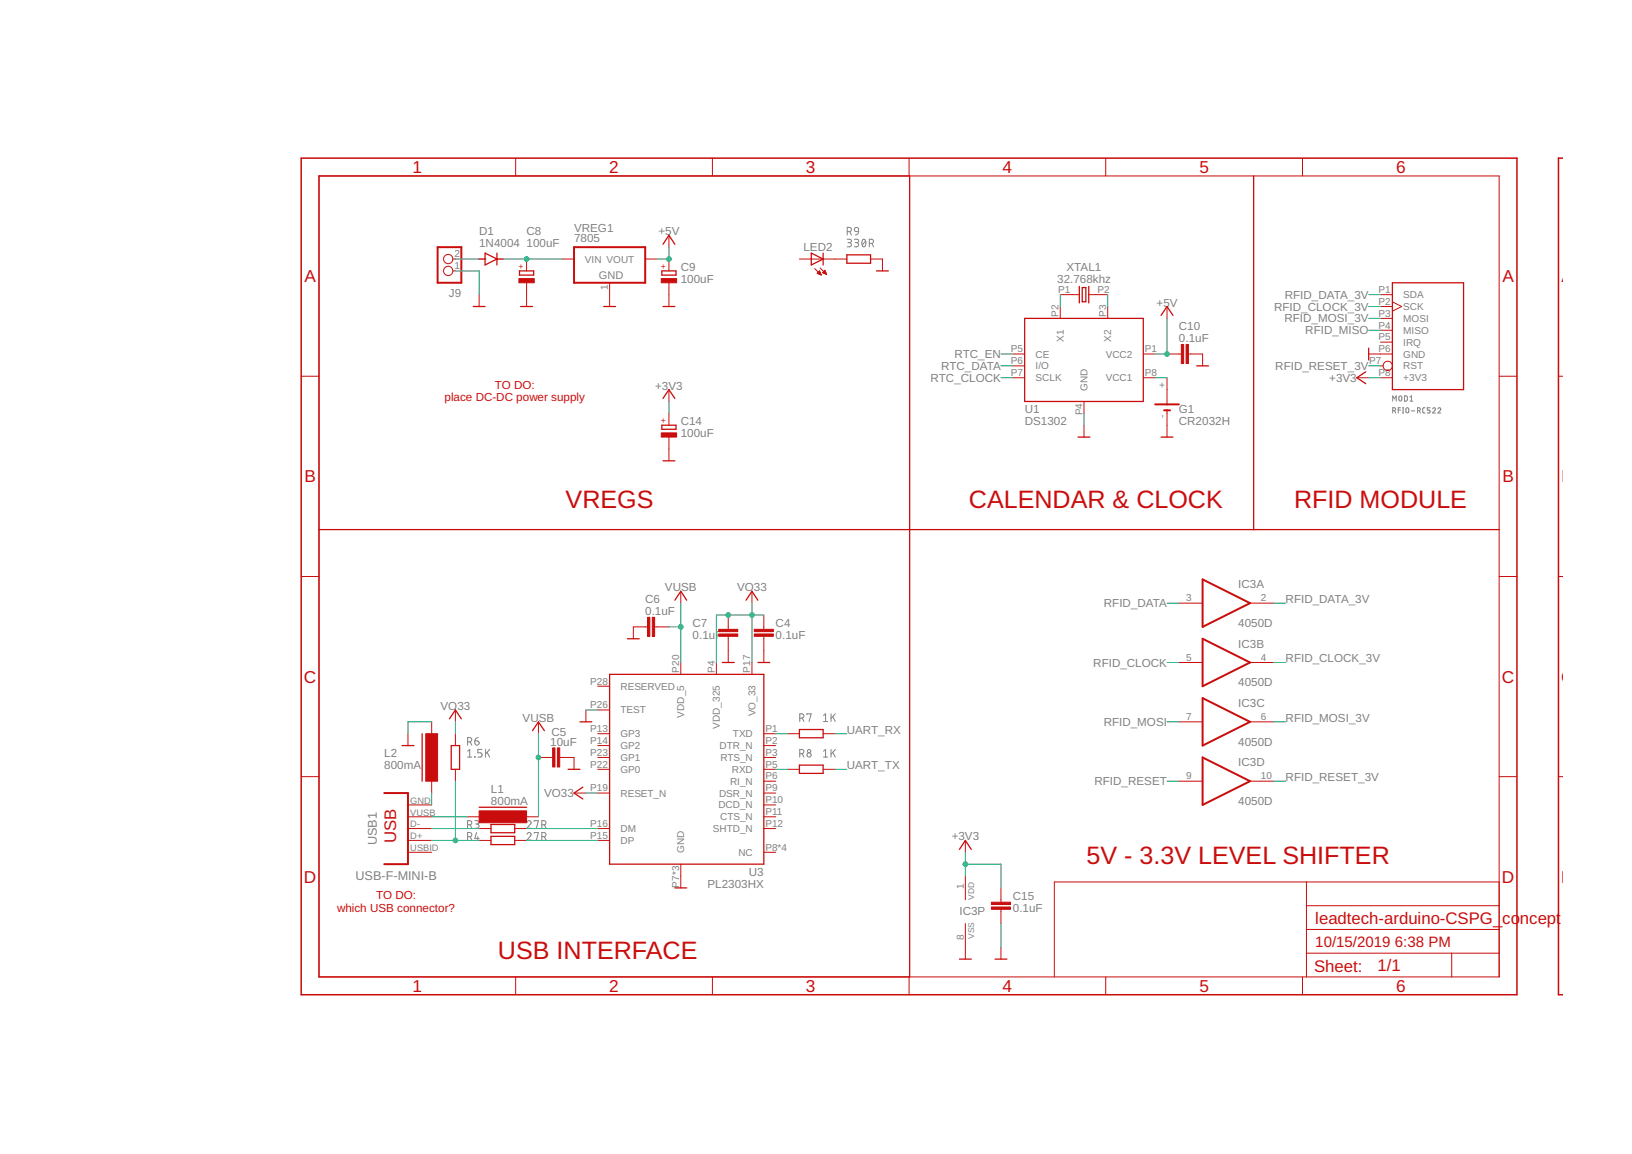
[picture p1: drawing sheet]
<svg xmlns="http://www.w3.org/2000/svg" width="297mm" height="210mm" viewBox="0 0 297 210" stroke-linecap="round" stroke-linejoin="round" font-family="sans-serif">
<g fill="none" stroke="#808080" stroke-width=".18">
<path d="M154.2 43.5h.6l.2 .3-.2 .3h-.5M154.2 42.1h.4a.38 .38 0 0 0 .4-.4 .38 .38 0 0 0-.4-.3h-.4v1.3M154.6 44.1a.38 .38 0 0 1 .4 .4 .38 .38 0 0 1-.4 .4h-.4M154.6 42.1l.4 .6M155.5 43.5h.6l.2 .3-.2 .3h-.4M155.6 41.5l.3-.1 .3 .1 .1 .6-.7-.1-.1-.3zM155.9 44.1a.38 .38 0 0 1 .4 .4 .38 .38 0 0 1-.4 .4h-.4M156.3 42.1l-.3 .5-.3 .1M157 43.6l.2-.1a.81 .81 0 0 1 0 1.4 .89 .89 0 0 1-.2-1.3zM157.5 43.8l-.6 .8M158.2 44.3h.4a.38 .38 0 0 0 .4-.4 .38 .38 0 0 0-.4-.4h-.4v1.4M158.7 44.3l.3 .6"/>
<path d="M253.5 74.7l.5-.1v-.3l-.5-.1v.9M253.5 73v-1l.3 .5 .3-.5v1M253.8 74.7l.2 .4M254.5 74.6h.4M254.6 72.2l.2-.2 .3 .2-.1 .7-.4-.1zM254.9 74.2h-.4v.9M255.3 74.2h.2M255.3 75.1h.2M255.4 74.2v.9M255.6 72l.5 .2 .1 .5-.2 .2-.4 .1zM256 74.2h.2l.2 .1v.7l-.2 .1-.3-.1zM256.6 73h.6"/>
<path d="M256.6 72.2l.3-.2v1M256.9 74.7h.6M258 74.7l.5-.1v-.3l-.5-.1v.9M258.3 74.7l.2 .4M259.4 74.2h-.3l-.1 .2v.6l.4 .1M260.3 74.2h-.5v.4h.4l.1 .2-.1 .3h-.4M260.8 74.4a.26 .26 0 0 1 .3-.2 .26 .26 0 0 1 .1 .4l-.4 .5h.5M261.7 74.4a.27 .27 0 0 1 .4-.2 .27 .27 0 0 1 .1 .4l-.5 .5h.5M85.1 134.9h.4a.39 .39 0 0 0 .4-.4 .39 .39 0 0 0-.4-.3h-.4v1.4M85.1 136.6l.4-.3v1.4M85.1 137.7h.8M85.6 134.9l.3 .7"/>
<path d="M86.4 137.6l.1 .1zM86.4 134.8h.5a.39 .39 0 0 1 .3 .4 .39 .39 0 0 1-.4 .3 .39 .39 0 0 1-.4-.3zM87 134.2l-.4 .2-.2 .4M87.7 136.3h-.7v.6h.4a.4 .4 0 0 1 .3 .4 .4 .4 0 0 1-.3 .4h-.4M88.4 136.3v1.4M88.7 136.9l.4 .8M89.1 136.3l-.7 .9M145.6 130.6h.3a.39 .39 0 0 0 .4-.4 .39 .39 0 0 0-.4-.4h-.3v1.4M145.6 137.1h.3a.39 .39 0 0 0 .4-.4 .39 .39 0 0 0-.4-.4h-.3v1.4M146 130.6l.3 .6M146 137.1l.3 .6M146.9 130v-.2h.7l-.3 1.4"/>
<path d="M149.9 137.7h.7M149.9 130.2l.4-.4v1.4M149.9 136.6l.4-.3v1.4M149.9 131.2h.7M151.3 129.8v1.4M151.3 136.3v1.4M151.6 130.4l.4 .8M151.6 136.9l.4 .8M152 129.8l-.7 .9M152 136.3l-.7 .9M85.1 150h.4a.38 .38 0 0 0 .4-.4 .38 .38 0 0 0-.4-.3h-.4v1.3M85.1 152.2h.4a.38 .38 0 0 0 .4-.4 .38 .38 0 0 0-.4-.4h-.4v1.4"/>
<path d="M85.6 150l.3 .6M85.6 152.2l.3 .6M86.4 149.3h.5l.3 .2-.2 .4h-.4M86.7 151.4l-.3 1.1h.8M86.8 149.9a.38 .38 0 0 1 .4 .4 .38 .38 0 0 1-.4 .3h-.4M87 152.2v.6M95.9 149.6a.38 .38 0 0 1 .5-.3 .38 .38 0 0 1 .2 .6l-.7 .7h.8M95.9 151.7a.38 .38 0 0 1 .5-.3 .38 .38 0 0 1 .2 .6l-.7 .8h.8M97.2 149.4v-.1h.8l-.4 1.3M97.2 151.6v-.2h.8l-.4 1.4M98.6 150h.4a.38 .38 0 0 0 .4-.4 .38 .38 0 0 0-.4-.3h-.4v1.3M98.6 152.2h.4a.38 .38 0 0 0 .4-.4 .38 .38 0 0 0-.4-.4h-.4v1.4"/>
<path d="M99.1 150l.3 .6M99.1 152.2l.3 .6"/>
<circle cx="147.3" cy="137.3" r=".38"/>
<circle cx="147.3" cy="136.6" r=".31"/>
</g>
<g fill="none" stroke="#c90d0c" stroke-width=".23">
<path d="M58.1 32h107.5v145.7h-107.5zM228.2 32v64.3M86.1 55.8h2.2M87.2 47.1h1.1M88.3 46l2.1 1.1-2.1 1.1zM90.4 46v2.2M90.4 47.1h1.1M94.6 49.3h2.5v.7h-2.5zM94.8 55.8h2.1M109.9 55.8h2.1M120.5 49.3h2.5v.7h-2.5zM120.7 55.8h2.1"/>
<path d="M120.7 44.4l1.1-1.6 1 1.6M147.7 46l2.1 1.1-2.1 1.1zM149.8 46v2.2M154.1 46.4h4.4v1.5h-4.4zM159.5 49.3h2.2M186.5 57.9h21.6v15.1h-21.6zM196.4 52.1v3M197 52.3h.6v2.6h-.6zM198.2 52.1v3M211.3 57.4l1.1-1.6 1.1 1.6M253.4 51.4h13v19.5h-13zM120.5 77.3h2.5v.8h-2.5z"/>
<path d="M120.7 72.5l1.1-1.6 1 1.6M196.2 79.5h2.2M211.3 79.5h2.2M217.8 66.5h2.2M248.6 67.6l-1.6 1.1 1.6 1.1M249.1 63.3v2.2M58.1 96.3h214.8M120.7 83.8h2.1M114.2 116.2h2.2M122.8 109.2l1.1-1.7 1.1 1.7M135.8 109.2l1.1-1.7 1 1.7M73.2 135.6h2.1"/>
<path d="M76.8 133.5v8.6M81.8 130.7l1.1-1.6 1.1 1.6M82.1 135.6h1.6v4.3h-1.6zM96.9 132.9l1.1-1.6 1.1 1.6M103.4 139.9h2.2M105.6 131.3h2.1M111 122.7h28v34.5h-28zM131.5 120.5h2.1M137.9 120.5h2.2M145.5 132.7h4.3v1.5h-4.3zM145.5 139.2h4.3v1.5h-4.3zM87.2 146.8h8.6"/>
<path d="M89.4 150h4.3v1.5h-4.3zM89.4 152.1h4.3v1.5h-4.3zM106.1 143.2l-1.6 1.1 1.6 1M174.6 154.5l1.1-1.6 1.1 1.6M122.8 161.5h2.2M174.6 174.5h2.2M181.1 174.5h2.2"/>
</g>
<g fill="none" stroke="#c90d0c" stroke-width=".18">
<path d="M58.1 32h214.8v145.7h-214.8zM93.9 28.8v3.2M129.7 28.8v3.2M165.5 28.8v3.2M201.3 28.8v3.2M237.1 28.8v3.2M82.4 49.3h.5M82.4 47.1h.5M87.2 53.6v2.2M95.8 47.1v2.2M95.8 51.4v4.4M102.3 47.1h2.2"/>
<path d="M111 51.4v4.4M117.4 47.1h2.2M121.8 42.8v2.2M121.8 47.1v2.2M121.8 51.4v4.4M145.5 47.1h8.6M148.3 48.9l1.2 1.1M148.8 49.7h.6M148.8 49.6h.5M148.9 49.6h.4M149 49.4h.2M149 49.8h.4"/>
<path d="M149.1 49.4h.1M149.2 49.3l.3 .7-.8-.3zM149.3 48.7l1.2 1.2M149.3 49.9h.1M149.7 49.6l.4-.4 .4 .7zM149.8 49.6h.5M149.9 49.4h.4M149.9 49.4h.3M150 49.7h.4M150.1 49.3h.1M150.3 49.8h.1M158.5 47.1h2.1v2.2"/>
<path d="M193 55.8v2.1M193 53.6h3.4M198.2 53.6h3.4M201.6 55.8v2.1M212.4 55.8v2.1M251.3 53.6h2.1M251.3 55.8h2.1M251.3 57.9h2.1M253.4 54.9l1.7 .9-1.7 .8M54.8 68.4h3.3M121.8 70.9v2.1M121.8 75.2v2.1"/>
<path d="M121.8 79.5v4.3M184.3 64.4h2.2M184.3 68.7h2.2M184.3 66.5h2.2M197.3 73v2.2M197.3 77.3v2.2M208.1 64.4h2.1M208.1 68.7h2.1M212.4 64.4h2.6M212.4 68.7v4.9M212.4 74.6v4.9M216.3 64.4h2.6v2.1"/>
<path d="M247 68.7h2.1M249.1 64.4h4.3M251.3 68.7h2.1M251.3 66.5h.5M251.3 60.1h2.1M251.3 62.2h2.1M272.9 68.4h3.2M283.7 68.4h.7M54.8 104.9h3.3M117.9 114h-2.6v2.2M119.1 114h2.7M123.9 107.5v2.2"/>
<path d="M132.5 111.9v2.5M132.5 115.8v4.7M136.9 107.5v2.2M139 111.9v2.5M139 115.8v4.7M214.6 109.7h4.3M227.5 109.7h4.3M272.9 104.9h3.2M283.7 104.9h.7M74.3 133.5v2.1M78.6 131.3v2.2M82.9 129.1v2.2"/>
<path d="M82.9 133.5v2.1M82.9 139.9v2.2M98 137.8h2.6M98 131.3v2.2M101.9 137.8h2.6v2.1M106.6 129.1v2.2M108.8 133.5h2.2M108.8 135.6h2.2M108.8 137.8h2.2M108.8 139.9h2.2M108.8 129.1h2.2M108.8 124.8h2.2"/>
<path d="M123.9 120.5v2.2M130.4 120.5v2.2M136.9 120.5v2.2M139 133.5h2.2M139 135.6h2.2M139 137.8h2.2M139 139.9h2.2M143.3 133.5h2.2M143.3 139.9h2.2M149.8 133.5h2.2M149.8 139.9h2.2M214.6 120.5h4.3"/>
<path d="M214.6 131.3h4.3M227.5 120.5h4.3M227.5 131.3h4.3M54.8 141.3h3.3M74.3 155h4.3M74.3 146.4h4.3M74.3 148.6h4.3M74.3 150.7h4.3M74.3 152.9h4.3M78.6 142.1v2.2M85 148.6h2.2M87.2 150.7h2.2"/>
<path d="M87.2 152.9h2.2M93.7 150.7h2.1M93.7 152.9h2.1M95.8 148.6h2.2M104.5 144.3h2.1M108.8 144.3h2.2M108.8 150.7h2.2M108.8 152.9h2.2M123.9 157.2v4.3M139 142.1h2.2M139 155h2.2M139 144.3h2.2"/>
<path d="M139 146.4h2.2M139 148.6h2.2M139 150.7h2.2M175.7 152.9v2.1M175.7 159.3v4.4M214.6 142.1h4.3M227.5 142.1h4.3M272.9 141.3h3.2M283.7 141.3h.7M93.9 177.7v3.2M129.7 177.7v3.2M165.5 177.7v3.2"/>
<path d="M175.7 168v6.5M182.2 161.5v2.6M182.2 165.4v2.6M182.2 172.3v2.2M201.3 177.7v3.2M237.1 177.7v3.2M237.8 173.4h35.1M237.8 160.4v17.3M237.8 169.1h35.1M237.8 164.7h35.1M264.2 173.4v4.3M272.9 160.4h-81v17.3"/>
<circle cx="81.6" cy="49.3" r=".85"/>
<circle cx="81.6" cy="47.1" r=".85"/>
<circle cx="252.6" cy="66.5" r=".85"/>
</g>
<path d="M79.7 45h4.3v6.4h-4.3zM104.5 45h12.9v6.4h-12.9zM210.2 73.6h4.4M211.9 74.6h1.1M218.9 105.4l8.6 4.3-8.6 4.3zM218.9 116.2l8.6 4.3-8.6 4.3zM218.9 127l8.6 4.3-8.6 4.3zM218.9 137.8l8.6 4.3-8.6 4.3zM69.9 144.3h4.4v12.9h-4.4" fill="none" stroke="#c90d0c" stroke-width=".36"/>
<g fill="#c90d0c" stroke="#c90d0c" stroke-width=".18">
<path d="M87.2 147.5h8.6v2.1h-8.6z"/>
<path d="M77.5 133.5h2.2v8.6h-2.2z"/>
<path d="M137.3 115.3h3.5v.4h-3.5z"/>
<path d="M137.3 114.5h3.5v.4h-3.5z"/>
<path d="M101.5 136h.4v3.5h-.4z"/>
<path d="M100.6 136h.4v3.5h-.4z"/>
<path d="M118.7 112.3h.4v3.5h-.4z"/>
<path d="M117.9 112.3h.4v3.5h-.4z"/>
<path d="M130.8 115.3h3.5v.4h-3.5z"/>
<path d="M130.8 114.5h3.5v.4h-3.5z"/>
<path d="M94.4 50.7h2.8v.7h-2.8z"/>
<path d="M120.4 50.7h2.7v.7h-2.7z"/>
<path d="M215.9 62.7h.4v3.4h-.4z"/>
<path d="M215 62.7h.4v3.4h-.4z"/>
<path d="M120.4 78.7h2.7v.8h-2.7z"/>
<path d="M180.4 164.1h3.5v.4h-3.5z"/>
<path d="M180.4 165h3.5v.4h-3.5z"/>
</g>
<path d="M54.8 28.8h221.3v152.1h-221.3zM284.4 28.8h-.7v152.1h.7" fill="none" stroke="#c90d0c" stroke-width=".28"/>
<g fill="none" stroke="#0dab76" stroke-width=".18">
<path d="M82.9 49.3h4.3v4.3M82.9 47.1h4.3M91.5 47.1h10.8M121.8 45v2.1h-2.2M193 53.6v2.2M201.6 53.6v2.2M212.4 57.9v6.5h-2.2M249.1 53.6h2.2M249.1 55.8h2.2M249.1 57.9h2.2M121.8 73v2.2M182.2 64.4h2.1"/>
<path d="M182.2 68.7h2.1M182.2 66.5h2.1M197.3 75.2v2.1M210.2 68.7h2.2M249.1 68.7h2.2M249.1 66.5h2.2M249.1 60.1h2.2M121.8 114h2.1M123.9 109.7v10.8M136.9 109.7v10.8M139 111.9h-8.6v8.6M212.4 109.7h2.2"/>
<path d="M231.8 109.7h2.2M78.6 131.3h-4.3v2.2M82.9 131.3v2.2M98 133.5v15.1M106.6 129.1h2.2M141.2 133.5h2.1M141.2 139.9h2.1M152 133.5h2.1M152 139.9h2.1M212.4 131.3h2.2M212.4 120.5h2.2M231.8 131.3h2.2"/>
<path d="M231.8 120.5h2.2M78.6 150.7h8.6M78.6 152.9h8.6M78.6 148.6h6.4M78.6 144.3v2.1M82.9 142.1v10.8M95.8 150.7h13M95.8 152.9h13M106.6 144.3h2.2M175.7 157.2h6.5v4.3M175.7 155v4.3M212.4 142.1h2.2"/>
<path d="M231.8 142.1h2.2M182.2 168v4.3"/>
</g>
<g fill="#0dab76" stroke="#0dab76" stroke-width=".18">
<circle cx="121.8" cy="47.1" r=".42"/>
<circle cx="212.4" cy="64.4" r=".42"/>
<circle cx="82.9" cy="152.9" r=".42"/>
<circle cx="98" cy="137.8" r=".42"/>
<circle cx="123.9" cy="114" r=".42"/>
<circle cx="132.5" cy="111.9" r=".42"/>
<circle cx="136.9" cy="111.9" r=".42"/>
<circle cx="95.8" cy="47.1" r=".42"/>
<circle cx="175.7" cy="157.2" r=".42"/>
</g>
<g font-size="4.6" fill="#c90d0c">
<text x="102.9" y="92.4">VREGS</text>
<text x="176.3" y="92.4">CALENDAR &amp; CLOCK</text>
<text x="235.5" y="92.4">RFID MODULE</text>
<text x="197.8" y="157.2">5V - 3.3V LEVEL SHIFTER</text>
<text x="90.6" y="174.5">USB INTERFACE</text>
</g>
<g font-size="3.1" fill="#c90d0c">
<text x="75.1" y="31.5">1</text>
<text x="110.9" y="31.5">2</text>
<text x="146.7" y="31.5">3</text>
<text x="182.5" y="31.5">4</text>
<text x="218.3" y="31.5">5</text>
<text x="254.1" y="31.5">6</text>
<text x="55.4" y="51.3">A</text>
<text x="273.4" y="51.3">A</text>
<text x="284.2" y="51.3">A</text>
<text x="55.4" y="87.7">B</text>
<text x="273.4" y="87.7">B</text>
<text x="284.2" y="87.7">B</text>
<text x="55.3" y="124.2">C</text>
<text x="273.4" y="124.2">C</text>
<text x="284.2" y="124.2">C</text>
<text x="55.3" y="160.6">D</text>
<text x="273.4" y="160.6">D</text>
<text x="284.2" y="160.6">D</text>
<text x="75.1" y="180.4">1</text>
<text x="110.9" y="180.4">2</text>
<text x="146.7" y="180.4">3</text>
<text x="182.5" y="180.4">4</text>
<text x="218.3" y="180.4">5</text>
<text x="254.1" y="180.4">6</text>
</g>
<g font-size="3" fill="#c90d0c">
<text x="72.1" y="153.3" transform="rotate(-90 72.1 153.3)">USB</text>
<text x="239.4" y="168">leadtech-arduino-CSPG_</text>
<text x="273.4" y="168">co</text>
<text x="276.7" y="168">ncept</text>
<text x="239.2" y="176.7">Sheet:</text>
<text x="250.7" y="176.6">1/1</text>
</g>
<g font-size="2.7" fill="#c90d0c">
<text x="239.4" y="172.3">10/15/2019</text>
<text x="253.9" y="172.3">6:38 PM</text>
</g>
<g font-size="2.3" fill="#808080">
<text x="68.6" y="153.7" transform="rotate(-90 68.6 153.7)">USB1</text>
<text x="64.7" y="160.2">USB-F-MINI-B</text>
</g>
<g font-size="2.1" fill="#808080">
<text x="87.2" y="45">1N4004</text>
<text x="87.2" y="42.8">D1</text>
<text x="95.8" y="45">100uF</text>
<text x="95.8" y="42.8">C8</text>
<text x="104.5" y="44.1">7805</text>
<text x="104.5" y="42.2">VREG1</text>
<text x="119.8" y="42.8">+5</text>
<text x="122.3" y="42.8">V</text>
<text x="146.2" y="45.6">LED2</text>
<text x="123.9" y="51.4">100uF</text>
<text x="123.9" y="49.3">C9</text>
<text x="192.4" y="51.4">32.768khz</text>
<text x="194.1" y="49.3">XTAL1</text>
<text x="81.7" y="54">J9</text>
<text x="210.5" y="55.8">+5</text>
<text x="212.9" y="55.8">V</text>
<text x="231.9" y="56.5">RFID_CLOCK_3V</text>
<text x="233.8" y="58.7">RFID_MOSI_3V</text>
<text x="233.8" y="54.3">RFID_DATA_3V</text>
<text x="173.7" y="65.1">RTC_EN</text>
<text x="214.6" y="62.2">0.1uF</text>
<text x="214.6" y="60.1">C10</text>
<text x="237.6" y="60.8">RFID_MISO</text>
<text x="119.2" y="70.9">+3V3</text>
<text x="169.4" y="69.4">RTC_CLOCK</text>
<text x="171.3" y="67.3">RTC_DATA</text>
<text x="232.1" y="67.3">RFID_RESET_3V</text>
<text x="241.9" y="69.4">+3V3</text>
<text x="123.9" y="77.3">C14</text>
<text x="186.5" y="77.3">DS1302</text>
<text x="186.5" y="75.2">U1</text>
<text x="214.6" y="77.3">CR2032H</text>
<text x="214.6" y="75.2">G1</text>
<text x="123.9" y="79.5">100uF</text>
<text x="121" y="107.6">VU</text>
<text x="124" y="107.6">SB</text>
<text x="134.1" y="107.6">VO</text>
<text x="137.2" y="107.6">33</text>
<text x="225.4" y="107">IC3A</text>
<text x="117.4" y="111.9">0.1uF</text>
<text x="117.4" y="109.7">C6</text>
<text x="200.9" y="110.5">RFID_DATA</text>
<text x="234" y="109.7">RFID_DATA_3V</text>
<text x="126.1" y="116.2">0.1uF</text>
<text x="126.1" y="114">C7</text>
<text x="141.2" y="116.2">0.1uF</text>
<text x="141.2" y="114">C4</text>
<text x="225.4" y="114">4050D</text>
<text x="225.4" y="117.8">IC3B</text>
<text x="199" y="121.2">RFID_CLOCK</text>
<text x="225.4" y="124.8">4050D</text>
<text x="234" y="120.5">RFID_CLOCK_3V</text>
<text x="80.2" y="129.1">VO33</text>
<text x="95.1" y="131.3">VUSB</text>
<text x="225.4" y="128.6">IC3C</text>
<text x="234" y="131.3">RFID_MOSI_3V</text>
<text x="69.9" y="137.8">L2</text>
<text x="100.2" y="135.6">10uF</text>
<text x="100.4" y="133.9">C5</text>
<text x="154.1" y="133.5">UART_RX</text>
<text x="200.9" y="132">RFID_MOSI</text>
<text x="225.4" y="135.6">4050D</text>
<text x="69.9" y="139.9">800mA</text>
<text x="154.1" y="139.9">UART_TX</text>
<text x="199.2" y="142.8">RFID_RESET</text>
<text x="225.4" y="139.4">IC3D</text>
<text x="234" y="142.1">RFID_RESET_3V</text>
<text x="89.4" y="146.4">800mA</text>
<text x="89.4" y="144.2">L1</text>
<text x="99" y="145">VO33</text>
<text x="225.4" y="146.4">4050D</text>
<text x="173.2" y="152.9">+3V3</text>
<text x="128.7" y="161.5">PL2303HX</text>
<text x="136.3" y="159.3">U3</text>
<text x="174.6" y="166.4">IC3P</text>
<text x="184.4" y="165.8">0.1uF</text>
<text x="184.4" y="163.7">C15</text>
</g>
<g font-size="2.1" fill="#c90d0c">
<text x="90" y="70.8">TO DO:</text>
<text x="80.9" y="73">place DC-DC power supply</text>
<text x="61.4" y="165.8">which USB connector?</text>
<text x="68.5" y="163.6">TO DO:</text>
</g>
<text font-size="2" fill="#808080" x="109" y="50.8">GND</text>
<g font-size="1.8" fill="#808080">
<text x="82.7" y="46.8">2</text>
<text x="106.5" y="47.8">VIN VOUT</text>
<text x="82.7" y="49">1</text>
<text x="110.6" y="52.8" transform="rotate(-90 110.6 52.8)">1</text>
<text x="192.6" y="53.3">P1</text>
<text x="199.8" y="53.3">P2</text>
<text x="250.9" y="53.3">P1</text>
<text x="192.7" y="57.6" transform="rotate(-90 192.7 57.6)">P2</text>
<text x="201.3" y="57.6" transform="rotate(-90 201.3 57.6)">P3</text>
<text x="250.9" y="55.5">P2</text>
<text x="250.9" y="57.6">P3</text>
<text x="250.9" y="59.8">P4</text>
<text x="255.4" y="54.2">SDA</text>
<text x="255.4" y="56.4">SCK</text>
<text x="255.4" y="58.6">MOSI</text>
<text x="184" y="64.1">P5</text>
<text x="188.5" y="65">CE</text>
<text x="193.6" y="62.1" transform="rotate(-90 193.6 62.1)">X1</text>
<text x="201.3" y="65">VCC2</text>
<text x="202.3" y="62.1" transform="rotate(-90 202.3 62.1)">X2</text>
<text x="208.4" y="64.1">P1</text>
<text x="250.9" y="61.9">P5</text>
<text x="250.9" y="64.1">P6</text>
<text x="255.4" y="60.7">MISO</text>
<text x="255.4" y="62.9">IRQ</text>
<text x="255.4" y="65">GND</text>
<text x="184" y="68.4">P7</text>
<text x="184" y="66.2">P6</text>
<text x="188.5" y="69.4">SCLK</text>
<text x="188.5" y="67.2">I/O</text>
<text x="198" y="71" transform="rotate(-90 198 71)">GND</text>
<text x="201.3" y="69.3">VCC1</text>
<text x="208.4" y="68.4">P8</text>
<text x="212.1" y="70.6" transform="rotate(-90 212.1 70.6)">+</text>
<text x="249.2" y="66.2">P7</text>
<text x="250.9" y="68.4">P8</text>
<text x="255.4" y="67.2">RST</text>
<text x="255.4" y="69.4">+3V3</text>
<text x="197" y="75.5" transform="rotate(-90 197 75.5)">P4</text>
<text x="212.1" y="76.1" transform="rotate(-90 212.1 76.1)">-</text>
<text x="215.9" y="109.4">3</text>
<text x="229.5" y="109.4">2</text>
<text x="107.4" y="124.5">P28</text>
<text x="112.9" y="125.5">RESERVED</text>
<text x="123.6" y="122.4" transform="rotate(-90 123.6 122.4)">P20</text>
<text x="130.1" y="122.4" transform="rotate(-90 130.1 122.4)">P4</text>
<text x="136.6" y="122.4" transform="rotate(-90 136.6 122.4)">P17</text>
<text x="215.9" y="120.2">5</text>
<text x="229.5" y="120.2">4</text>
<text x="107.4" y="128.8">P26</text>
<text x="112.9" y="129.8">TEST</text>
<text x="124.6" y="130.5" transform="rotate(-90 124.6 130.5)">VDD_5</text>
<text x="137.5" y="130.3" transform="rotate(-90 137.5 130.3)">VO_33</text>
<text x="215.9" y="131">7</text>
<text x="229.5" y="131">6</text>
<text x="107.4" y="133.1">P13</text>
<text x="107.4" y="135.3">P14</text>
<text x="107.4" y="137.5">P23</text>
<text x="112.9" y="134.1">GP3</text>
<text x="112.9" y="136.3">GP2</text>
<text x="131" y="136.3">DTR_N</text>
<text x="131" y="132.5" transform="rotate(-90 131 132.5)">VDD_325</text>
<text x="133.4" y="134.1">TXD</text>
<text x="139.3" y="133.1">P1</text>
<text x="139.3" y="135.3">P2</text>
<text x="139.3" y="137.5">P3</text>
<text x="107.4" y="143.9">P19</text>
<text x="107.4" y="139.6">P22</text>
<text x="112.9" y="140.6">GP0</text>
<text x="112.9" y="138.4">GP1</text>
<text x="131.1" y="138.4">RTS_N</text>
<text x="132.9" y="142.7">RI_N</text>
<text x="133.2" y="140.6">RXD</text>
<text x="139.3" y="139.6">P5</text>
<text x="139.3" y="141.8">P6</text>
<text x="139.3" y="143.9">P9</text>
<text x="215.9" y="141.8">9</text>
<text x="229.5" y="141.8">10</text>
<text x="112.9" y="144.9">RESET_N</text>
<text x="130.8" y="147">DCD_N</text>
<text x="130.9" y="144.9">DSR_N</text>
<text x="131.1" y="149.2">CTS_N</text>
<text x="139.3" y="146.1">P10</text>
<text x="139.3" y="148.3">P11</text>
<text x="107.4" y="152.6">P15</text>
<text x="107.4" y="150.4">P16</text>
<text x="112.9" y="153.5">DP</text>
<text x="112.9" y="151.4">DM</text>
<text x="124.5" y="155.2" transform="rotate(-90 124.5 155.2)">GND</text>
<text x="129.8" y="151.4">SHTD_N</text>
<text x="134.4" y="155.7">NC</text>
<text x="139.3" y="154.7">P8*4</text>
<text x="139.3" y="150.4">P12</text>
<text x="123.6" y="161.4" transform="rotate(-90 123.6 161.4)">P7*3</text>
<text x="175.4" y="161.7" transform="rotate(-90 175.4 161.7)">1</text>
<text x="175.4" y="171" transform="rotate(-90 175.4 171)">8</text>
</g>
<g font-size="1.7" fill="#808080">
<text x="74.7" y="146.2">GND</text>
<text x="74.7" y="148.3">VUSB</text>
<text x="74.7" y="150.5">D-</text>
<text x="74.7" y="152.7">D+</text>
<text x="74.7" y="154.8">USBID</text>
</g>
<g font-size="1.5" fill="#c90d0c">
<text x="95.3" y="48.9" transform="rotate(-90 95.3 48.9)">+</text>
<text x="121.2" y="48.9" transform="rotate(-90 121.2 48.9)">+</text>
<text x="121.2" y="77" transform="rotate(-90 121.2 77)">+</text>
</g>
<g font-size="1.5" fill="#808080">
<text x="177.3" y="163.7" transform="rotate(-90 177.3 163.7)">VDD</text>
<text x="177.3" y="170.8" transform="rotate(-90 177.3 170.8)">VSS</text>
</g>
<g font-size=".5" fill="#ffba08">
<text x="85.8" y="47.3">SpiceOrder 1</text>
<text x="90.1" y="47.3">SpiceOrder 2</text>
</g>
</svg>
